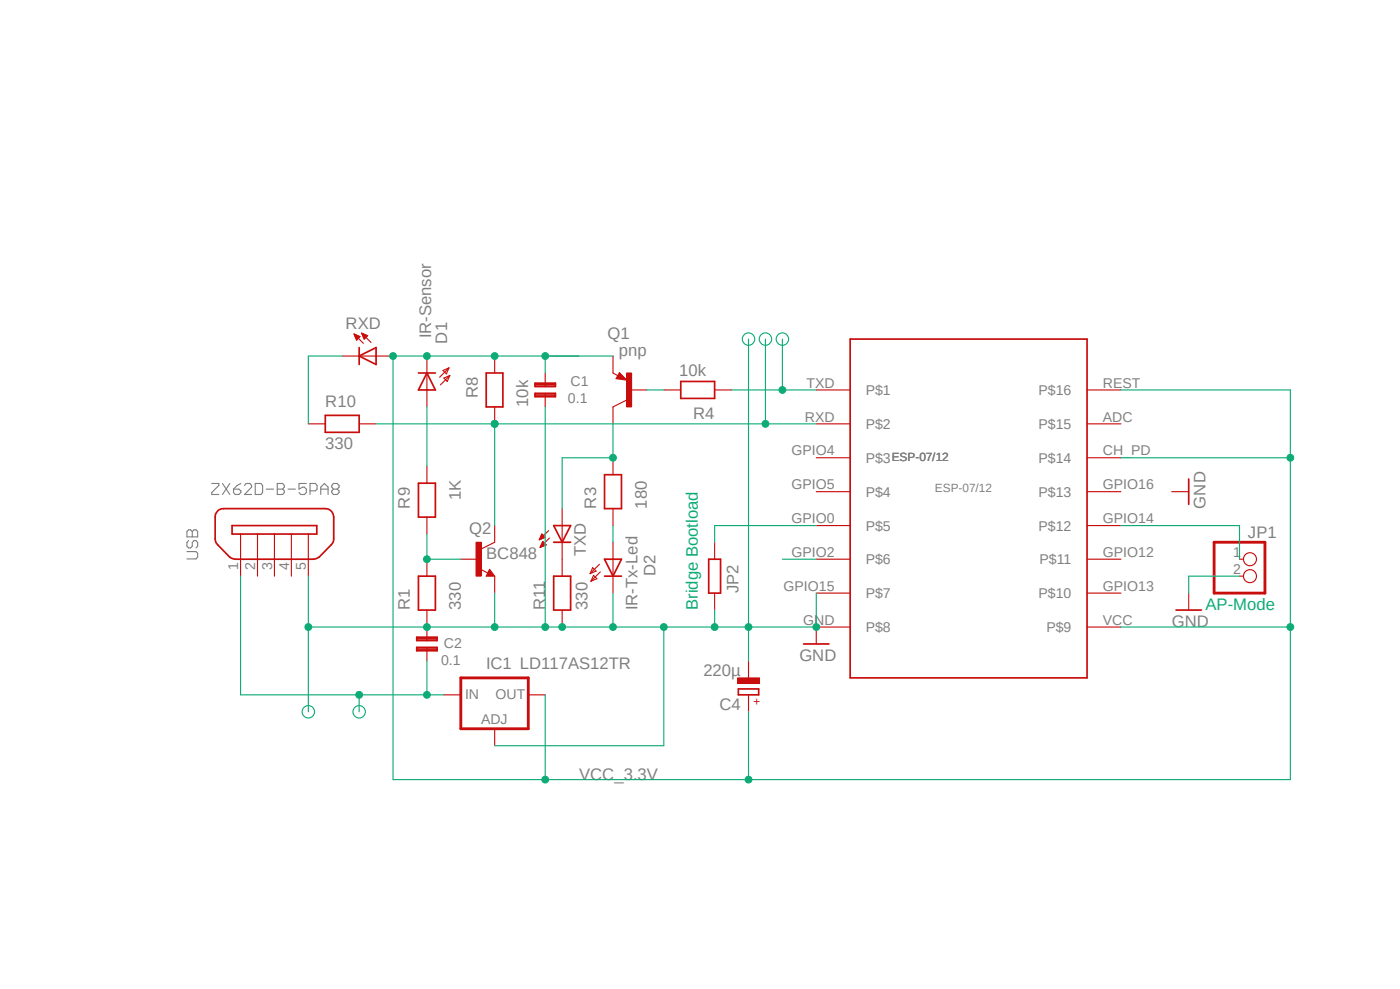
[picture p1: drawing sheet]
<svg xmlns="http://www.w3.org/2000/svg" width="210mm" height="148mm" viewBox="0 0 210 148" stroke-linecap="round" stroke-linejoin="round" font-family="sans-serif">
<path d="M27.3 38.8l167.3 79.1M194.6 38.8l-167.3 79.1" fill="none" stroke="#fff" stroke-width=".15"/>
<g fill="none" stroke="#808080" stroke-width=".17">
<path d="M28 79.6l.3-.2h.3l.2 .2 .3-.2h.3l.2 .2v.8h-1.6zM28.8 79.6v.8M31.7 72.4h1.1v.3l-1.1 1.1v.3h1.1M33.4 72.4l1.1 1.7M34.5 72.4l-1.1 1.7M35 73.3h.8l.3 .2v.3l-.3 .3h-.5l-.3-.3zM36.1 72.4l-.5 .3-.6 .6M36.7 72.7l.2-.3h.6l.2 .3v.3l-1 1.1h1M38.3 72.4h.8l.3 .3v1.1l-.3 .3h-.8zM39.9 73.3h1.1M41.6 72.4h.8l.2 .3v.3l-.2 .3 .2 .2v.3l-.2 .3h-.8zM41.6 73.3h.8"/>
<path d="M43.2 73.3h1.1M45.9 72.4h-1.1v.9l.6-.3h.2l.3 .3v.5l-.3 .3h-.5l-.3-.3M46.5 73.5h.8l.2-.2v-.6l-.2-.3h-.8v1.7M48.1 73.3h1.1M48.1 74.1v-1.1l.5-.6 .6 .6v1.1M50 73.3l-.3-.3v-.3l.3-.3h.5l.3 .3v.3l-.3 .3M50 73.3l-.3 .2v.3l.3 .3h.5l.3-.3v-.3l-.3-.2M50 73.3h.5M28 82.6h1.4l.2 .3v.5l-.2 .3h-1.4M28.3 81l-.3 .3v.5l.3 .3h.3l.2-.3v-.5l.3-.3h.3l.2 .3v.5l-.2 .3"/>
</g>
<path d="M71.9 85.2l1.3 .7M73.4 85.3l.8 1h-1.3zM74.2 81.2l-2.1 1.1" fill="none" stroke="#c90d0c" stroke-width=".17"/>
<path d="M73.4 85.8l.1 .3h-.3l.2-.5 .5 .6h-.7" fill="none" stroke="#c90d0c" stroke-width=".25"/>
<path d="M71.4 81.2h.7v5.1h-.7z" fill-rule="evenodd" fill="#c90d0c"/>
<path d="M71.4 81.2h.7v5.1h-.7z" fill="none" stroke="#c90d0c" stroke-width=".15"/>
<g fill="none" stroke="#c90d0c" stroke-width=".17">
<path d="M64 53.3v7.7M66.4 55.5l.9-.4-.4 .9zM66.5 56.6l.9-.3-.3 .9zM67.3 55.1l-1.4 1.4M67.4 56.3l-1.4 1.4M122.4 58.4h5.1M163 58.4h5.1M74.2 78.7v2.5M122.4 63.5h5.1M122.4 68.6h5.1M122.4 73.7h5.1M122.4 78.7h5.1"/>
<path d="M163 63.5h5.1M163 68.6h5.1M163 73.7h5.1M163 78.7h5.1M69.1 83.8h2.5M74.2 86.3v2.6M88.9 85l.5 .6-.9 .3zM89 86.2l.5 .5-.9 .4zM89.9 84.5l-1.4 1.4M90 85.7l-1.4 1.4M91.9 81.2v7.7M122.4 83.8h5.1"/>
<path d="M122.4 88.9h5.1M127.5 93.9h-5.1v2.6M163 83.8h5.1M163 88.9h5.1M163 93.9h5.1M178.2 88.9v2.5M66.5 104.1h2.6M74.2 109.2v2.5M79.2 104.1h2.5"/>
</g>
<path d="M62.7 55.9h2.6M64 55.9l1.3 2.5h-2.6zM127.5 50.8h35.5v50.8h-35.5zM90.6 83.8h2.6l-1.3 2.5zM90.6 86.3h2.6M120.5 96.5h3.8M176.3 91.4h3.8M110.7 103.2h3v.9h-3z" fill="none" stroke="#c90d0c" stroke-width=".25"/>
<path d="M69.1 101.6h10.1v7.6h-10.1z" fill="none" stroke="#c90d0c" stroke-width=".42"/>
<path d="M110.6 101.6h3.3v.8h-3.3z" fill-rule="evenodd" fill="#c90d0c"/>
<path d="M110.6 101.6h3.3v.8h-3.3z" fill="none" stroke="#c90d0c" stroke-width=".15"/>
<g fill="none" stroke="#c90d0c" stroke-width=".17">
<path d="M51.3 53.3h7.6M53.1 50l1.4 1.4M53.1 50l.9 .4-.5 .5M53.1 50l.4 .9M53.1 50.1h.2M53.2 50.3h.5M53.2 50.2h.3M53.2 50.4h.7M53.3 50.5h.6M53.3 50.6h.5M53.3 50.7h.4M53.4 50.8h.2"/>
<path d="M53.5 50.9v.1M54.2 49.9l1.4 1.4M54.2 49.9l.9 .4M54.2 49.9l.4 .9 .5-.5M54.2 50h.1M54.3 50h.2M54.3 50.1h.4M54.4 50.2h.5M54.4 50.3h.7M54.4 50.5h.5M54.4 50.4h.6M54.5 50.6h.3"/>
<path d="M54.5 50.7h.2M54.6 50.8h.1M74.2 53.3v2.6M81.7 55.9v2M81.7 58.9v2.1M91.9 55.9l.8 .4M92.9 55.8l1 1.1-1.5-.2zM93.9 59.9l-2 1.1M99.5 58.4h2.6M107.1 58.4h2.6M46.2 63.5h2.6M53.8 63.5h2.6"/>
<path d="M64 69.9v2.5M64 77.5v2.5M74.2 61v2.5M82.3 79.5l-1.4 1.4M84.3 76.2v10.1M91.9 68.6v2.5M91.9 76.2v2.5M64 83.8v2.5M64 91.4v4.6M64 97v2M80.9 80.9h.1M80.9 80.8h.3"/>
<path d="M81 80.7h.4M81 80.6h.6M81 80.5h.7M81 82h.1M81 81.9h.2M81.1 80.4h.6M81.1 81.8h.3M81.1 80.3h.5M81.1 81.7h.6M81.2 80.2h.3M81.2 81.7h.7M81.2 80.1h.2"/>
<path d="M81.2 81.6h.6M81.2 80.1h.1M81.2 81.5h.5M81.3 81.4h.3M81.3 81.3h.2M81.4 81.1l.5 .5-.9 .4zM81.4 81.2h.1M81.7 80.5l-.5-.5-.3 .9M81.7 80.5l-.8 .4M82.4 80.6l-1.4 1.4M84.3 91.4v2.5M112.2 99v2.6"/>
<path d="M112.2 104.1v2.5"/>
</g>
<g fill="none" stroke="#c90d0c" stroke-width=".25">
<path d="M53.8 53.3l2.6-1.2v2.5zM53.8 52.1v2.5M72.9 55.9h2.5v5.1h-2.5zM80.2 58.9h3.1v.5h-3.1zM80.2 57.4h3.1v.5h-3.1zM80.2 59.2h3.1M80.2 57.7h3.1M92.9 56.5h.4l-.4-.2-.2 .3 1 .2-.8-.8-.4 .6M102.1 57.2h5v2.5h-5zM48.8 62.2h5v2.6h-5zM62.7 72.4h2.6v5.1h-2.6zM83 78.7h2.6l-1.3 2.5z"/>
<path d="M90.6 71.1h2.6v5.1h-2.6zM62.5 97h3v.5h-3zM62.5 95.5h3v.5h-3zM62.5 97.2h3M62.5 95.7h3M62.7 86.3h2.6v5.1h-2.6zM83 86.3h2.6v5.1h-2.6zM83 81.2h2.6"/>
</g>
<path d="M93.9 55.9h.8v5.1h-.8z" fill-rule="evenodd" fill="#c90d0c"/>
<path d="M93.9 55.9h.8v5.1h-.8z" fill="none" stroke="#c90d0c" stroke-width=".15"/>
<g fill="none" stroke="#c90d0c" stroke-width=".17">
<path d="M91.9 53.3v2.6M94.4 58.4h2.6M91.9 61v2.5M175.7 73.7h2.5M36.1 80v6.3M38.6 80v6.3M41.1 80v6.3M43.7 80v6.3M46.2 80v6.3M107.1 81.2v2.6M107.1 88.9v2.5M185.8 83.8h.6"/>
<path d="M185.8 86.3h.6"/>
<circle cx="187.4" cy="86.3" r=".98"/>
<circle cx="187.4" cy="83.8" r=".98"/>
</g>
<path d="M182 81.2h7.7v7.7h-7.7z" fill="none" stroke="#c90d0c" stroke-width=".42"/>
<path d="M32.8 76.4l.7-.2h15.3a1.25 1.25 0 0 1 1.2 1.3v3.2l-.1 .7-2 2-.6 .3-12 .1-.9-.4-1.8-1.8-.3-.5v-4.1zM34.8 78.7h12.7v1.3h-12.7zM178.2 71.8v3.8M106.3 83.8h1.7v5.1h-1.7z" fill="none" stroke="#c90d0c" stroke-width=".25"/>
<g fill="none" stroke="#0dab76" stroke-width=".17">
<path d="M91.9 63.5v5.1h-7.6v7.6"/>
<circle cx="112.2" cy="50.8" r=".93"/>
<circle cx="114.8" cy="50.8" r=".93"/>
<circle cx="117.3" cy="50.8" r=".93"/>
<circle cx="46.2" cy="106.6" r=".93"/>
<circle cx="53.8" cy="106.6" r=".93"/>
</g>
<circle cx="91.9" cy="68.6" r=".51" fill="#0dab76"/>
<circle cx="91.9" cy="68.6" r=".51" fill="none" stroke="#0dab76" stroke-width=".15"/>
<path d="M97 58.4h2.5M64 61v8.9M74.2 63.5v15.2M114.8 63.5h7.6" fill="none" stroke="#0dab76" stroke-width=".17"/>
<circle cx="74.2" cy="63.5" r=".51" fill="#0dab76"/>
<circle cx="74.2" cy="63.5" r=".51" fill="none" stroke="#0dab76" stroke-width=".15"/>
<path d="M56.4 63.5h58.4" fill="none" stroke="#0dab76" stroke-width=".17"/>
<circle cx="74.2" cy="63.5" r=".51" fill="#0dab76"/>
<circle cx="74.2" cy="63.5" r=".51" fill="none" stroke="#0dab76" stroke-width=".15"/>
<path d="M114.8 50.8v12.7" fill="none" stroke="#0dab76" stroke-width=".17"/>
<circle cx="114.8" cy="63.5" r=".51" fill="#0dab76"/>
<circle cx="114.8" cy="63.5" r=".51" fill="none" stroke="#0dab76" stroke-width=".15"/>
<path d="M64 80v3.8h5.1" fill="none" stroke="#0dab76" stroke-width=".17"/>
<circle cx="64" cy="83.8" r=".51" fill="#0dab76"/>
<circle cx="64" cy="83.8" r=".51" fill="none" stroke="#0dab76" stroke-width=".15"/>
<path d="M112.2 93.9h10.2" fill="none" stroke="#0dab76" stroke-width=".17"/>
<circle cx="122.4" cy="93.9" r=".51" fill="#0dab76"/>
<circle cx="122.4" cy="93.9" r=".51" fill="none" stroke="#0dab76" stroke-width=".15"/>
<path d="M112.2 93.9v5.1" fill="none" stroke="#0dab76" stroke-width=".17"/>
<circle cx="112.2" cy="93.9" r=".51" fill="#0dab76"/>
<circle cx="112.2" cy="93.9" r=".51" fill="none" stroke="#0dab76" stroke-width=".15"/>
<path d="M74.2 88.9v5M91.9 88.9v5h-27.9M122.4 88.9v5" fill="none" stroke="#0dab76" stroke-width=".17"/>
<circle cx="74.2" cy="93.9" r=".51" fill="#0dab76"/>
<circle cx="74.2" cy="93.9" r=".51" fill="none" stroke="#0dab76" stroke-width=".15"/>
<path d="M81.7 61v32.9" fill="none" stroke="#0dab76" stroke-width=".17"/>
<circle cx="81.7" cy="93.9" r=".51" fill="#0dab76"/>
<circle cx="81.7" cy="93.9" r=".51" fill="none" stroke="#0dab76" stroke-width=".15"/>
<path d="M107.1 93.9h5.1" fill="none" stroke="#0dab76" stroke-width=".17"/>
<circle cx="91.9" cy="93.9" r=".51" fill="#0dab76"/>
<circle cx="91.9" cy="93.9" r=".51" fill="none" stroke="#0dab76" stroke-width=".15"/>
<path d="M91.9 93.9h15.2M99.5 93.9v17.8h-25.3" fill="none" stroke="#0dab76" stroke-width=".17"/>
<circle cx="99.5" cy="93.9" r=".51" fill="#0dab76"/>
<circle cx="99.5" cy="93.9" r=".51" fill="none" stroke="#0dab76" stroke-width=".15"/>
<circle cx="64" cy="93.9" r=".51" fill="#0dab76"/>
<circle cx="64" cy="93.9" r=".51" fill="none" stroke="#0dab76" stroke-width=".15"/>
<path d="M46.2 86.3v7.6h17.8M107.1 91.4v2.5" fill="none" stroke="#0dab76" stroke-width=".17"/>
<circle cx="107.1" cy="93.9" r=".51" fill="#0dab76"/>
<circle cx="107.1" cy="93.9" r=".51" fill="none" stroke="#0dab76" stroke-width=".15"/>
<circle cx="84.3" cy="93.9" r=".51" fill="#0dab76"/>
<circle cx="84.3" cy="93.9" r=".51" fill="none" stroke="#0dab76" stroke-width=".15"/>
<path d="M112.2 50.8v43.1M46.2 93.9v12.7" fill="none" stroke="#0dab76" stroke-width=".17"/>
<circle cx="46.2" cy="93.9" r=".51" fill="#0dab76"/>
<circle cx="46.2" cy="93.9" r=".51" fill="none" stroke="#0dab76" stroke-width=".15"/>
<path d="M109.7 58.4h12.7M117.3 50.8v7.6M185.8 86.3h-7.6v2.6" fill="none" stroke="#0dab76" stroke-width=".17"/>
<circle cx="117.3" cy="58.4" r=".51" fill="#0dab76"/>
<circle cx="117.3" cy="58.4" r=".51" fill="none" stroke="#0dab76" stroke-width=".15"/>
<path d="M81.7 53.3h10.2M122.4 78.7h-15.3v2.5" fill="none" stroke="#0dab76" stroke-width=".17"/>
<circle cx="81.7" cy="53.3" r=".51" fill="#0dab76"/>
<circle cx="81.7" cy="53.3" r=".51" fill="none" stroke="#0dab76" stroke-width=".15"/>
<path d="M81.7 53.3h-22.8v63.5M112.2 106.6v10.2h81.3" fill="none" stroke="#0dab76" stroke-width=".17"/>
<circle cx="112.2" cy="116.8" r=".51" fill="#0dab76"/>
<circle cx="112.2" cy="116.8" r=".51" fill="none" stroke="#0dab76" stroke-width=".15"/>
<path d="M193.5 68.6v48.2M58.9 116.8h53.3" fill="none" stroke="#0dab76" stroke-width=".17"/>
<circle cx="193.5" cy="93.9" r=".51" fill="#0dab76"/>
<circle cx="193.5" cy="93.9" r=".51" fill="none" stroke="#0dab76" stroke-width=".15"/>
<path d="M168.1 68.6h25.4M168.1 93.9h25.4" fill="none" stroke="#0dab76" stroke-width=".17"/>
<circle cx="64" cy="53.3" r=".51" fill="#0dab76"/>
<circle cx="64" cy="53.3" r=".51" fill="none" stroke="#0dab76" stroke-width=".15"/>
<path d="M81.7 104.1v12.7" fill="none" stroke="#0dab76" stroke-width=".17"/>
<circle cx="81.7" cy="116.8" r=".51" fill="#0dab76"/>
<circle cx="81.7" cy="116.8" r=".51" fill="none" stroke="#0dab76" stroke-width=".15"/>
<path d="M81.7 53.3h5.1" fill="none" stroke="#0dab76" stroke-width=".17"/>
<circle cx="74.2" cy="53.3" r=".51" fill="#0dab76"/>
<circle cx="74.2" cy="53.3" r=".51" fill="none" stroke="#0dab76" stroke-width=".15"/>
<path d="M81.7 53.3v2.6" fill="none" stroke="#0dab76" stroke-width=".17"/>
<circle cx="58.9" cy="53.3" r=".51" fill="#0dab76"/>
<circle cx="58.9" cy="53.3" r=".51" fill="none" stroke="#0dab76" stroke-width=".15"/>
<path d="M168.1 58.4h25.4v10.2" fill="none" stroke="#0dab76" stroke-width=".17"/>
<circle cx="193.5" cy="68.6" r=".51" fill="#0dab76"/>
<circle cx="193.5" cy="68.6" r=".51" fill="none" stroke="#0dab76" stroke-width=".15"/>
<path d="M168.1 78.7h17.7v5.1M64 99v5.1h2.5M117.3 83.8h5.1" fill="none" stroke="#0dab76" stroke-width=".17"/>
<circle cx="64" cy="104.1" r=".51" fill="#0dab76"/>
<circle cx="64" cy="104.1" r=".51" fill="none" stroke="#0dab76" stroke-width=".15"/>
<path d="M36.1 104.1h27.9M53.8 104.1v2.5" fill="none" stroke="#0dab76" stroke-width=".17"/>
<circle cx="53.8" cy="104.1" r=".51" fill="#0dab76"/>
<circle cx="53.8" cy="104.1" r=".51" fill="none" stroke="#0dab76" stroke-width=".15"/>
<path d="M51.3 53.3h-5.1v10.2M91.9 78.7v2.5M36.1 86.3v17.8" fill="none" stroke="#0dab76" stroke-width=".17"/>
<g font-size="2.5" fill="#808080">
<text x="51.8" y="49.3">RXD</text>
<text x="64.6" y="50.7" transform="rotate(-90 64.6 50.7)">IR-Sensor</text>
<text x="67.1" y="51.5" transform="rotate(-90 67.1 51.5)">D1</text>
<text x="91.1" y="50.8">Q1</text>
<text x="92.8" y="53.3">pnp</text>
<text x="71.6" y="59.7" transform="rotate(-90 71.6 59.7)">R8</text>
<text x="101.8" y="56.4">10k</text>
<text x="48.8" y="61">R10</text>
<text x="79.2" y="61" transform="rotate(-90 79.2 61)">10k</text>
<text x="103.9" y="62.7">R4</text>
<text x="48.8" y="67.3">330</text>
<text x="61.5" y="76.2" transform="rotate(-90 61.5 76.2)">R9</text>
<text x="69.1" y="74.9" transform="rotate(-90 69.1 74.9)">1K</text>
<text x="89.4" y="76.2" transform="rotate(-90 89.4 76.2)">R3</text>
<text x="97" y="76.2" transform="rotate(-90 97 76.2)">180</text>
<text x="180.8" y="76.2" transform="rotate(-90 180.8 76.2)">GND</text>
<text x="70.4" y="80">Q2</text>
<text x="72.9" y="83.8">BC848</text>
<text x="87.8" y="83.3" transform="rotate(-90 87.8 83.3)">TXD</text>
<text x="187.1" y="80.6">JP1</text>
<text x="98.3" y="86.3" transform="rotate(-90 98.3 86.3)">D2</text>
<text x="110.7" y="88.9" transform="rotate(-90 110.7 88.9)">JP2</text>
<text x="61.5" y="91.4" transform="rotate(-90 61.5 91.4)">R1</text>
<text x="69.1" y="91.4" transform="rotate(-90 69.1 91.4)">330</text>
<text x="81.7" y="91.4" transform="rotate(-90 81.7 91.4)">R11</text>
<text x="88.1" y="91.4" transform="rotate(-90 88.1 91.4)">330</text>
<text x="95.6" y="91.4" transform="rotate(-90 95.6 91.4)">IR-Tx-Led</text>
<text x="175.7" y="93.9">GND</text>
<text x="72.9" y="100.3">IC1 LD117AS12TR</text>
<text x="105.5" y="101.3">220µ</text>
<text x="119.8" y="99">GND</text>
<text x="107.9" y="106.3">C4</text>
<text x="86.8" y="116.8">VCC_3.3V</text>
</g>
<g font-size="2.5" fill="#0dab76">
<text x="104.6" y="91.4" transform="rotate(-90 104.6 91.4)">Bridge Bootload</text>
<text x="180.8" y="91.4">AP-Mode</text>
</g>
<g font-size="2.1" fill="#808080">
<text x="85.6" y="57.8">C1</text>
<text x="120.9" y="58.1">TXD</text>
<text x="129.8" y="59.2">P$1</text>
<text x="155.7" y="59.2">P$16</text>
<text x="165.4" y="58.1">REST</text>
<text x="85.1" y="60.3">0.1</text>
<text x="120.7" y="63.2">RXD</text>
<text x="129.8" y="64.3">P$2</text>
<text x="155.7" y="64.3">P$15</text>
<text x="165.4" y="63.2">ADC</text>
<text x="118.7" y="68.2">GPIO4</text>
<text x="129.8" y="69.3">P$3</text>
<text x="155.7" y="69.3">P$14</text>
<text x="165.4" y="68.2">CH_PD</text>
<text x="118.7" y="73.3">GPIO5</text>
<text x="129.8" y="74.4">P$4</text>
<text x="155.7" y="74.4">P$13</text>
<text x="165.4" y="73.3">GPIO16</text>
<text x="118.7" y="78.4">GPIO0</text>
<text x="118.7" y="83.4">GPIO2</text>
<text x="129.8" y="79.5">P$5</text>
<text x="155.7" y="79.5">P$12</text>
<text x="165.4" y="83.4">GPIO12</text>
<text x="165.4" y="78.4">GPIO14</text>
<text x="184.9" y="83.4">1</text>
<text x="35.7" y="85.3" transform="rotate(-90 35.7 85.3)">1</text>
<text x="38.3" y="85.3" transform="rotate(-90 38.3 85.3)">2</text>
<text x="40.8" y="85.3" transform="rotate(-90 40.8 85.3)">3</text>
<text x="43.3" y="85.3" transform="rotate(-90 43.3 85.3)">4</text>
<text x="45.8" y="85.3" transform="rotate(-90 45.8 85.3)">5</text>
<text x="117.5" y="88.5">GPIO15</text>
<text x="129.8" y="84.5">P$6</text>
<text x="129.8" y="89.6">P$7</text>
<text x="155.7" y="89.6">P$10</text>
<text x="155.9" y="84.5">P$11</text>
<text x="165.4" y="88.5">GPIO13</text>
<text x="184.9" y="86">2</text>
<text x="120.4" y="93.6">GND</text>
<text x="129.8" y="94.7">P$8</text>
<text x="156.9" y="94.7">P$9</text>
<text x="165.4" y="93.6">VCC</text>
<text x="66.1" y="99.7">0.1</text>
<text x="66.5" y="97.1">C2</text>
<text x="69.7" y="104.7">IN</text>
<text x="74.3" y="104.7">OUT</text>
<text x="72.1" y="108.4">ADJ</text>
</g>
<text font-size="1.8" fill="#c8c832" x="133.7" y="69.1">ESP-07/12</text>
<text font-size="1.8" fill="#808080" x="140.2" y="73.7">ESP-07/12</text>
<text font-size="1.8" fill="#c90d0c" x="114.1" y="105.6" transform="rotate(-90 114.1 105.6)">+</text>
</svg>
